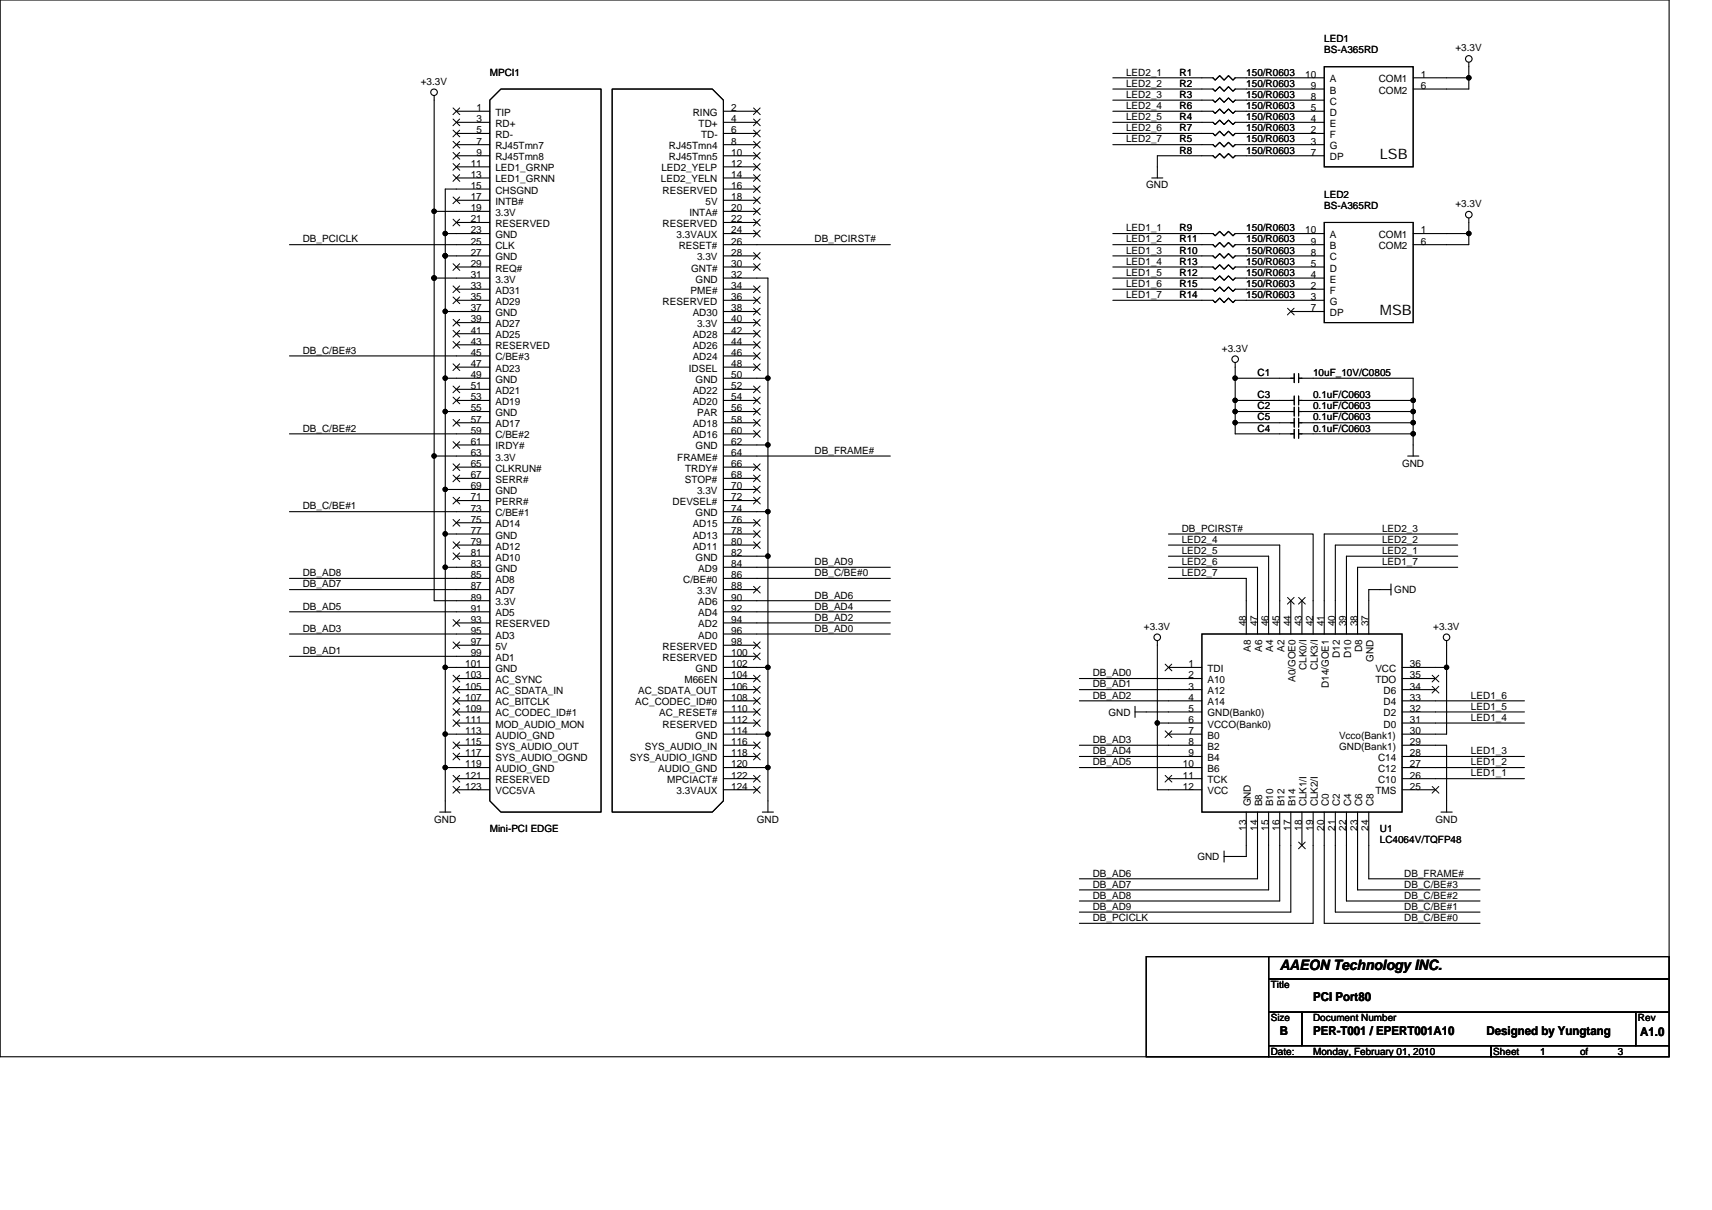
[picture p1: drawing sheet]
<svg xmlns="http://www.w3.org/2000/svg" width="297mm" height="210mm" viewBox="0 0 297 210" stroke-linecap="round" stroke-linejoin="round" font-family="sans-serif">
<g fill="none" stroke="#000" stroke-width=".19">
<path d="M0 0h289.6v183.4h-289.6zM75.3 16.6v20.1M79.2 19.3h5.8M85 17.4l1.9-1.9h17.4v125.4h-17.4l-1.9-1.9zM106.2 15.5h17.4l1.9 1.9v121.6l-1.9 1.9h-17.4zM125.5 19.3h5.8M193.1 17.4h17.4l.3 .4 .8-.8 .8 .8 .7-.8 .8 .8 .4-.4h15.5M193.1 19.3h17.4l.3 .4 .8-.8 .8 .8 .7-.8 .8 .8 .4-.4h15.5M193.1 15.5h17.4l.3 .3 .8-.8 .8 .8 .7-.8 .8 .8 .4-.3h15.5M193.1 13.5h17.4l.3 .4 .8-.8 .8 .8 .7-.8 .8 .8 .4-.4h15.5M229.8 11.6h15.4v17.4h-15.4zM245.2 13.5h9.6"/>
<path d="M254.8 13.5v2h-9.6M254.8 10.8v2.7M75.3 36.7h9.7M75.3 36.7v11.6M79.2 23.2h5.8M79.2 21.2h5.8M79.2 25.1h5.8M79.2 27h5.8M79.2 29h5.8M79.2 30.9h5.8M79.2 34.8h5.8M79.2 38.6h5.8"/>
<path d="M85 32.8h-7.7v7.7M125.5 23.2h5.8M125.5 21.2h5.8M125.5 25.1h5.8M125.5 27h5.8M125.5 29h5.8M125.5 30.9h5.8M125.5 32.8h5.8M125.5 34.8h5.8M125.5 36.7h5.8M125.5 38.6h5.8M193.1 23.2h17.4l.3 .4 .8-.8 .8 .8 .7-.8 .8 .8 .4-.4h15.5"/>
<path d="M193.1 21.2h17.4l.3 .4 .8-.8 .8 .8 .7-.8 .8 .8 .4-.4h15.5M193.1 25.1h17.4l.3 .4 .8-.8 .8 .8 .7-.8 .8 .8 .4-.4h15.5M199.8 30.9h2M229.8 38.6h15.4v17.4h-15.4zM229.8 27h-15.5l-.4 .4-.8-.8-.7 .8-.8-.8-.8 .8-.3-.4h-9.7v3.9M254.8 37.8v2.7M50.2 42.5h34.8M75.3 48.3h9.7M75.3 48.3v30.8M77.3 40.5v3.9M77.3 40.5h7.7M77.3 44.4v9.7h7.7"/>
<path d="M77.3 44.4h7.7M77.3 54.1v11.5M79.2 46.3h5.8M79.2 50.2h5.8M79.2 52.1h5.8M79.2 56h5.8M79.2 57.9h5.8M79.2 59.8h5.8M125.5 42.5h29M125.5 48.3h7.7v17.3M125.5 40.5h5.8M125.5 44.4h5.8"/>
<path d="M125.5 46.3h5.8M125.5 50.2h5.8M125.5 52.1h5.8M125.5 54.1h5.8M125.5 56h5.8M125.5 57.9h5.8M125.5 59.8h5.8M193.1 44.4h17.4l.3 .4 .8-.8 .8 .8 .7-.8 .8 .8 .4-.4h15.5M193.1 50.2h17.4l.3 .4 .8-.8 .8 .8 .7-.8 .8 .8 .4-.4h15.5M193.1 46.3h17.4l.3 .4 .8-.7 .8 .7 .7-.7 .8 .7 .4-.4h15.5M193.1 42.5h17.4l.3 .4 .8-.8 .8 .8 .7-.8 .8 .8 .4-.4h15.5M193.1 48.3h17.4l.3 .3 .8-.7 .8 .7 .7-.7 .8 .7 .4-.3h15.5"/>
<path d="M193.1 40.5h17.4l.3 .4 .8-.7 .8 .7 .7-.7 .8 .7 .4-.4h15.5M193.1 52.1h17.4l.3 .4 .8-.8 .8 .8 .7-.8 .8 .8 .4-.4h15.5M224 54.1h5.8M254.8 40.5v2h-9.6M254.8 40.5h-9.6M50.2 61.8h34.8M50.2 75.3h34.8M75.3 79.1h9.7M75.3 79.1v25.1h9.7M77.3 71.4h7.7M77.3 65.6h7.7M77.3 65.6v5.8"/>
<path d="M77.3 71.4v13.5M79.2 63.7h5.8M79.2 67.6h5.8M79.2 69.5h5.8M79.2 73.4h5.8M79.2 77.2h5.8M125.5 79.1h29M125.5 77.2h7.7M125.5 65.6h7.7M125.5 61.8h5.8M125.5 63.7h5.8M125.5 67.6h5.8"/>
<path d="M125.5 69.5h5.8M125.5 71.4h5.8M125.5 73.4h5.8M125.5 75.3h5.8M133.2 77.2v11.6M133.2 65.6v11.6M214.3 73.4v1.9h10.3M214.3 71.4v2M214.3 65.6v3.9M214.3 69.5v1.9M214.3 62.9v2.7M214.3 73.4h10.3"/>
<path d="M224.6 65.6h-10.3M224.6 69.5h-10.3M224.6 71.4h-10.3M224.6 74.5v1.6M224.6 64.9v1.5M224.6 70.7v1.5M224.6 72.6v1.5M224.6 68.7v1.6M225.3 65.6h19.9v3.9M225.3 69.5h19.9M225.3 71.4h19.9M225.3 73.4h19.9"/>
<path d="M225.3 75.3h19.9M225.3 74.5v1.6M225.3 64.9v1.5M225.3 70.7v1.5M225.3 72.6v1.5M225.3 68.7v1.6M244.2 79.1h2M245.2 69.5v1.9M245.2 71.4v7.7M50.2 88.8h34.8M77.3 84.9v7.8M77.3 98.4v17.4"/>
<path d="M77.3 84.9h7.7M77.3 98.4h7.7M77.3 92.7v5.7M79.2 81.1h5.8M79.2 83h5.8M79.2 86.9h5.8M79.2 90.7h5.8M79.2 94.6h5.8M79.2 96.5h5.8M85 92.7h-7.7M125.5 98.4h29M125.5 96.5h7.7"/>
<path d="M125.5 88.8h7.7M125.5 81.1h5.8M125.5 83h5.8M125.5 84.9h5.8M125.5 86.9h5.8M125.5 90.7h5.8M125.5 92.7h5.8M125.5 94.6h5.8M133.2 88.8v7.7M133.2 96.5v19.3M202.7 92.7h25.1v17.3M202.7 94.6h19.3v15.4"/>
<path d="M202.7 98.4h15.5v11.6M202.7 96.5h17.4v13.5M252.9 94.6h-21.2v15.4M252.9 92.7h-23.1v17.3M252.9 96.5h-19.3v13.5M252.9 98.4h-17.4v11.6M50.2 106.2h34.8M50.2 100.4h34.8M50.2 102.3h34.8M50.2 113.9h34.8M50.2 110h34.8M77.3 115.8h7.7"/>
<path d="M77.3 115.8v11.6h7.7M79.2 108.1h5.8M79.2 112h5.8M79.2 117.8h5.8M79.2 119.7h5.8M125.5 104.2h29M125.5 108.1h29M125.5 106.2h29M125.5 110h29M125.5 100.4h29M125.5 115.8h7.7M125.5 102.3h5.8"/>
<path d="M125.5 112h5.8M125.5 113.9h5.8M125.5 117.8h5.8M125.5 119.7h5.8M133.2 115.8v11.6M187.3 117.8h21.2M200.8 111.2v14.3M202.7 115.8h5.8M202.7 100.4h13.5v9.6M208.5 110h34.8v30.9h-34.8zM208.5 119.7h-21.2M224 104.2v5.8"/>
<path d="M225.9 104.2v5.8M241.3 102.3h-3.8v7.7M241.3 101.3v2M243.3 115.8h7.7M243.3 117.8h5.8M243.3 119.7h5.8M251 111.2v16.2h-7.7M77.3 127.4v5.8M77.3 133.2v7.7M77.3 133.2h7.7M79.2 121.6h5.8M79.2 123.5h5.8"/>
<path d="M79.2 125.5h5.8M79.2 129.3h5.8M79.2 131.3h5.8M79.2 135.1h5.8M79.2 137.1h5.8M125.5 127.4h7.7M125.5 133.2h7.7M125.5 121.6h5.8M125.5 123.5h5.8M125.5 125.5h5.8M125.5 129.3h5.8M125.5 131.3h5.8"/>
<path d="M125.5 135.1h5.8M125.5 137.1h5.8M133.2 133.2v7.7M133.2 127.4v5.8M187.3 131.3h21.2M187.3 133.2h21.2M187.3 129.3h21.2M187.3 121.6h21.2M196.9 123.5h11.6M196.9 122.6v1.9M200.8 125.5h7.7M200.8 125.5v11.6h7.7"/>
<path d="M202.7 127.4h5.8M202.7 135.1h5.8M243.3 131.3h21.2M243.3 133.2h21.2M243.3 135.1h21.2M243.3 123.5h21.2M243.3 125.5h21.2M243.3 121.6h21.2M243.3 129.3h7.7v11.6M243.3 137.1h5.8M76.3 140.9h1.9M132.3 140.9h1.9"/>
<path d="M212.4 147.7v1.9M216.2 140.9v7.7h-3.8M218.2 140.9v11.6h-30.9M220.1 140.9v13.5h-32.8M222 140.9v15.5h-34.7M224 140.9v17.4h-36.7M225.9 140.9v5.8M227.8 140.9v19.3h-40.5M229.8 140.9v19.3h27M231.7 140.9v17.4h25.1M233.6 140.9v15.5h23.2M235.5 140.9v13.5h21.3"/>
<path d="M237.5 140.9v11.6h19.3M250 140.9h2M198.9 166h21.2v17.4h-21.2zM220.1 175.7h5.8v5.8h-5.8zM220.1 166h69.5v3.9h-69.5zM220.1 169.9h69.5v5.8h-69.5zM225.9 175.7h57.9v5.8h-57.9zM283.8 175.7h5.8v5.8h-5.8zM220.1 181.5h38.6v1.9h-38.6zM258.7 181.5h30.9v1.9h-30.9z"/>
<circle cx="75.3" cy="16" r=".57"/>
<circle cx="254.8" cy="10.2" r=".57"/>
<circle cx="254.8" cy="37.3" r=".57"/>
<circle cx="214.3" cy="62.3" r=".57"/>
<circle cx="200.8" cy="110.6" r=".57"/>
<circle cx="251" cy="110.6" r=".57"/>
</g>
<g fill="#000" stroke="#000" stroke-width=".19">
<circle cx="254.8" cy="13.5" r=".38"/>
<circle cx="75.3" cy="36.7" r=".38"/>
<circle cx="75.3" cy="48.2" r=".38"/>
<circle cx="77.2" cy="44.4" r=".38"/>
<circle cx="77.2" cy="54" r=".38"/>
<circle cx="77.2" cy="40.5" r=".38"/>
<circle cx="254.8" cy="40.5" r=".38"/>
<circle cx="75.3" cy="79.1" r=".38"/>
<circle cx="77.2" cy="71.4" r=".38"/>
<circle cx="77.2" cy="65.6" r=".38"/>
<circle cx="133.2" cy="77.2" r=".38"/>
<circle cx="133.2" cy="65.6" r=".38"/>
<circle cx="214.3" cy="71.4" r=".38"/>
<circle cx="214.3" cy="73.3" r=".38"/>
<circle cx="214.3" cy="69.5" r=".38"/>
<circle cx="214.3" cy="65.6" r=".38"/>
<circle cx="245.2" cy="71.4" r=".38"/>
<circle cx="245.2" cy="73.3" r=".38"/>
<circle cx="245.2" cy="75.3" r=".38"/>
<circle cx="245.2" cy="69.5" r=".38"/>
<circle cx="77.2" cy="92.6" r=".38"/>
<circle cx="77.2" cy="84.9" r=".38"/>
<circle cx="77.2" cy="98.4" r=".38"/>
<circle cx="133.2" cy="88.8" r=".38"/>
<circle cx="133.2" cy="96.5" r=".38"/>
<circle cx="77.2" cy="115.8" r=".38"/>
<circle cx="133.2" cy="115.8" r=".38"/>
<circle cx="251" cy="115.8" r=".38"/>
<circle cx="77.2" cy="127.4" r=".38"/>
<circle cx="77.2" cy="133.2" r=".38"/>
<circle cx="133.2" cy="133.2" r=".38"/>
<circle cx="133.2" cy="127.4" r=".38"/>
<circle cx="200.8" cy="125.5" r=".38"/>
</g>
<g fill="none" stroke="#000" stroke-width=".17">
<path d="M78.6 18.7l1.2 1.2M79.8 18.7l-1.2 1.2M130.7 18.7l1.2 1.2M131.9 18.7l-1.2 1.2M78.6 20.7l1.2 1.1M78.6 22.6l1.2 1.1M78.6 24.5l1.2 1.2M78.6 26.5l1.2 1.1M78.6 28.4l1.2 1.1M78.6 30.3l1.2 1.2M78.6 34.2l1.2 1.1M78.6 38l1.2 1.2"/>
<path d="M79.8 20.7l-1.2 1.1M79.8 22.6l-1.2 1.1M79.8 24.5l-1.2 1.2M79.8 26.5l-1.2 1.1M79.8 28.4l-1.2 1.1M79.8 30.3l-1.2 1.2M79.8 34.2l-1.2 1.1M79.8 38l-1.2 1.2M130.7 20.7l1.2 1.1M130.7 22.6l1.2 1.1M130.7 24.5l1.2 1.2M130.7 26.5l1.2 1.1"/>
<path d="M130.7 28.4l1.2 1.1M130.7 30.3l1.2 1.2M130.7 32.2l1.2 1.2M130.7 34.2l1.2 1.1M130.7 36.1l1.2 1.2M130.7 38l1.2 1.2M130.7 40l1.2 1.1M131.9 20.7l-1.2 1.1M131.9 24.5l-1.2 1.2M131.9 30.3l-1.2 1.2M131.9 38l-1.2 1.2M131.9 22.6l-1.2 1.1"/>
<path d="M131.9 26.5l-1.2 1.1M131.9 28.4l-1.2 1.1M131.9 32.2l-1.2 1.2M131.9 34.2l-1.2 1.1M131.9 36.1l-1.2 1.2M131.9 40l-1.2 1.1M78.6 45.8l1.2 1.1M78.6 49.6l1.2 1.2M78.6 51.5l1.2 1.2M78.6 55.4l1.2 1.2M78.6 57.3l1.2 1.2M78.6 59.3l1.2 1.1"/>
<path d="M79.8 45.8l-1.2 1.1M79.8 49.6l-1.2 1.2M79.8 51.5l-1.2 1.2M79.8 55.4l-1.2 1.2M79.8 57.3l-1.2 1.2M79.8 59.3l-1.2 1.1M130.7 43.8l1.2 1.2M130.7 45.8l1.2 1.1M130.7 49.6l1.2 1.2M130.7 51.5l1.2 1.2M130.7 53.5l1.2 1.2M130.7 55.4l1.2 1.2"/>
<path d="M130.7 57.3l1.2 1.2M130.7 59.3l1.2 1.1M131.9 59.3l-1.2 1.1M131.9 43.8l-1.2 1.2M131.9 45.8l-1.2 1.1M131.9 49.6l-1.2 1.2M131.9 51.5l-1.2 1.2M131.9 53.5l-1.2 1.2M131.9 55.4l-1.2 1.2M131.9 57.3l-1.2 1.2M223.4 53.5l1.2 1.2M224.5 53.5l-1.1 1.2"/>
<path d="M78.6 63.1l1.2 1.2M78.6 67l1.2 1.2M78.6 68.9l1.2 1.2M78.6 72.8l1.2 1.2M78.6 76.6l1.2 1.2M79.8 63.1l-1.2 1.2M79.8 67l-1.2 1.2M79.8 68.9l-1.2 1.2M79.8 72.8l-1.2 1.2M79.8 76.6l-1.2 1.2M130.7 61.2l1.2 1.2M130.7 63.1l1.2 1.2"/>
<path d="M130.7 67l1.2 1.2M130.7 68.9l1.2 1.2M130.7 70.8l1.2 1.2M130.7 72.8l1.2 1.2M130.7 74.7l1.2 1.2M131.9 67l-1.2 1.2M131.9 70.8l-1.2 1.2M131.9 61.2l-1.2 1.2M131.9 63.1l-1.2 1.2M131.9 68.9l-1.2 1.2M131.9 72.8l-1.2 1.2M131.9 74.7l-1.2 1.2"/>
<path d="M78.6 80.5l1.2 1.2M78.6 82.4l1.2 1.2M78.6 86.3l1.2 1.2M78.6 90.1l1.2 1.2M78.6 94l1.2 1.2M78.6 95.9l1.2 1.2M79.8 80.5l-1.2 1.2M79.8 82.4l-1.2 1.2M79.8 86.3l-1.2 1.2M79.8 90.1l-1.2 1.2M79.8 94l-1.2 1.2M79.8 95.9l-1.2 1.2"/>
<path d="M130.7 80.5l1.2 1.2M130.7 82.4l1.2 1.2M130.7 84.4l1.2 1.1M130.7 86.3l1.2 1.2M130.7 90.1l1.2 1.2M130.7 92.1l1.2 1.2M130.7 94l1.2 1.2M131.9 80.5l-1.2 1.2M131.9 82.4l-1.2 1.2M131.9 84.4l-1.2 1.1M131.9 86.3l-1.2 1.2M131.9 90.1l-1.2 1.2"/>
<path d="M131.9 92.1l-1.2 1.2M131.9 94l-1.2 1.2M78.6 107.5l1.2 1.2M78.6 111.4l1.2 1.2M78.6 117.2l1.2 1.1M78.6 119.1l1.2 1.2M79.8 107.5l-1.2 1.2M79.8 111.4l-1.2 1.2M79.8 117.2l-1.2 1.1M79.8 119.1l-1.2 1.2M130.7 101.7l1.2 1.2M130.7 111.4l1.2 1.2"/>
<path d="M130.7 113.3l1.2 1.2M130.7 117.2l1.2 1.1M130.7 119.1l1.2 1.2M131.9 101.7l-1.2 1.2M131.9 111.4l-1.2 1.2M131.9 113.3l-1.2 1.2M131.9 117.2l-1.2 1.1M131.9 119.1l-1.2 1.2M202.2 115.3l1.1 1.1M203.3 115.3l-1.2 1.1M223.4 103.7l1.2 1.1M224.5 103.7l-1.1 1.1"/>
<path d="M225.3 103.7l1.2 1.1M226.5 103.7l-1.2 1.1M248.5 119.1l1.2 1.2M248.5 117.2l1.2 1.1M249.6 119.1l-1.1 1.2M249.6 117.2l-1.1 1.1M78.6 121.1l1.2 1.1M78.6 123l1.2 1.1M78.6 124.9l1.2 1.2M78.6 128.8l1.2 1.1M78.6 130.7l1.2 1.2M78.6 134.6l1.2 1.1"/>
<path d="M78.6 136.5l1.2 1.1M79.8 121.1l-1.2 1.1M79.8 123l-1.2 1.1M79.8 124.9l-1.2 1.2M79.8 128.8l-1.2 1.1M79.8 130.7l-1.2 1.2M79.8 134.6l-1.2 1.1M79.8 136.5l-1.2 1.1M130.7 121.1l1.2 1.1M130.7 123l1.2 1.1M130.7 124.9l1.2 1.2M130.7 128.8l1.2 1.1"/>
<path d="M130.7 130.7l1.2 1.2M130.7 134.6l1.2 1.1M130.7 136.5l1.2 1.1M131.9 121.1l-1.2 1.1M131.9 123l-1.2 1.1M131.9 124.9l-1.2 1.2M131.9 128.8l-1.2 1.1M131.9 130.7l-1.2 1.2M131.9 134.6l-1.2 1.1M131.9 136.5l-1.2 1.1M202.2 126.8l1.1 1.2M202.2 134.6l1.1 1.1"/>
<path d="M203.3 126.8l-1.2 1.2M203.3 134.6l-1.2 1.1M248.5 136.5l1.2 1.1M249.6 136.5l-1.1 1.1M225.3 146.1l1.2 1.2M226.5 146.1l-1.2 1.2"/>
</g>
<g font-size="2.5">
<text x="239.4" y="27.6">LSB</text>
<text x="239.4" y="54.6">MSB</text>
<text x="222" y="168.3">AAEON Technology INC.</text>
</g>
<g font-size="2.1">
<text x="227.8" y="173.8">PCI Port80</text>
<text x="222" y="179.6">B</text>
<text x="227.8" y="179.6">PER-T001 / EPERT001A10</text>
<text x="257.9" y="179.6">Designed by Yungtang</text>
<text x="284.6" y="179.8">A1.0</text>
</g>
<g font-size="1.7">
<text x="229.8" y="7.3">LED1</text>
<text x="229.8" y="9.3">BS-A365RD</text>
<text x="252.5" y="8.9">+3.3V</text>
<text x="73" y="14.7">+3.3V</text>
<text x="85" y="13.1">MPCI1</text>
<text x="195.4" y="13.1">LED2_1</text>
<text x="195.4" y="17">LED2_3</text>
<text x="195.4" y="15.1">LED2_2</text>
<text x="204.7" y="13.1">R1</text>
<text x="204.7" y="15">R2</text>
<text x="204.7" y="17">R3</text>
<text x="216.2" y="13.1">150/R0603</text>
<text x="216.2" y="15">150/R0603</text>
<text x="216.2" y="17">150/R0603</text>
<text x="226.5" y="13.5">10</text>
<text x="227.4" y="15.4">9</text>
<text x="227.4" y="17.4">8</text>
<text x="230.7" y="14.3">A</text>
<text x="230.7" y="16.2">B</text>
<text x="239.2" y="14.3">COM1</text>
<text x="239.2" y="16.2">COM2</text>
<text x="246.5" y="13.5">1</text>
<text x="246.5" y="15.4">6</text>
<text x="82.7" y="19.3">1</text>
<text x="82.7" y="21.2">3</text>
<text x="82.7" y="23.1">5</text>
<text x="86" y="20.1">TIP</text>
<text x="86" y="22">RD+</text>
<text x="86" y="23.9">RD-</text>
<text x="120.2" y="20.1">RING</text>
<text x="121.2" y="22">TD+</text>
<text x="121.7" y="23.9">TD-</text>
<text x="126.9" y="19.3">2</text>
<text x="126.9" y="21.2">4</text>
<text x="126.9" y="23.1">6</text>
<text x="195.4" y="22.8">LED2_6</text>
<text x="195.4" y="18.9">LED2_4</text>
<text x="195.4" y="20.8">LED2_5</text>
<text x="204.7" y="22.8">R7</text>
<text x="204.7" y="18.9">R6</text>
<text x="204.7" y="20.8">R4</text>
<text x="216.2" y="22.8">150/R0603</text>
<text x="216.2" y="18.9">150/R0603</text>
<text x="216.2" y="20.8">150/R0603</text>
<text x="227.4" y="19.3">5</text>
<text x="227.4" y="21.2">4</text>
<text x="227.4" y="23.1">2</text>
<text x="230.7" y="18.2">C</text>
<text x="230.7" y="20.1">D</text>
<text x="230.7" y="22">E</text>
<text x="230.7" y="23.9">F</text>
<text x="81.7" y="28.9">11</text>
<text x="82.7" y="25.1">7</text>
<text x="82.7" y="27">9</text>
<text x="86" y="25.9">RJ45Tmn7</text>
<text x="86" y="27.8">RJ45Tmn8</text>
<text x="86" y="29.7">LED1_GRNP</text>
<text x="114.8" y="29.7">LED2_YELP</text>
<text x="116.1" y="25.9">RJ45Tmn4</text>
<text x="116.1" y="27.8">RJ45Tmn5</text>
<text x="126.9" y="25.1">8</text>
<text x="126.9" y="27">10</text>
<text x="126.9" y="28.9">12</text>
<text x="195.4" y="24.7">LED2_7</text>
<text x="204.7" y="24.7">R5</text>
<text x="204.7" y="26.6">R8</text>
<text x="216.2" y="24.7">150/R0603</text>
<text x="216.2" y="26.6">150/R0603</text>
<text x="227.4" y="25.1">3</text>
<text x="227.4" y="27">7</text>
<text x="230.7" y="25.9">G</text>
<text x="230.7" y="27.8">DP</text>
<text x="81.7" y="30.9">13</text>
<text x="81.7" y="32.8">15</text>
<text x="81.7" y="34.7">17</text>
<text x="86" y="31.7">LED1_GRNN</text>
<text x="86" y="33.6">CHSGND</text>
<text x="86" y="35.5">INTB#</text>
<text x="114.7" y="31.7">LED2_YELN</text>
<text x="115" y="33.6">RESERVED</text>
<text x="122.4" y="35.5">5V</text>
<text x="126.9" y="30.9">14</text>
<text x="126.9" y="34.7">18</text>
<text x="126.9" y="32.8">16</text>
<text x="198.9" y="32.6">GND</text>
<text x="229.8" y="34.4">LED2</text>
<text x="252.5" y="35.9">+3.3V</text>
<text x="81.7" y="36.7">19</text>
<text x="81.7" y="38.6">21</text>
<text x="81.7" y="40.5">23</text>
<text x="86" y="37.5">3.3V</text>
<text x="86" y="39.4">RESERVED</text>
<text x="86" y="41.3">GND</text>
<text x="115" y="39.4">RESERVED</text>
<text x="117.4" y="41.3">3.3VAUX</text>
<text x="119.6" y="37.5">INTA#</text>
<text x="126.9" y="36.7">20</text>
<text x="126.9" y="40.5">24</text>
<text x="126.9" y="38.6">22</text>
<text x="195.4" y="40.2">LED1_1</text>
<text x="204.7" y="40.2">R9</text>
<text x="216.2" y="40.2">150/R0603</text>
<text x="226.5" y="40.5">10</text>
<text x="229.8" y="36.3">BS-A365RD</text>
<text x="230.7" y="41.3">A</text>
<text x="239.2" y="41.3">COM1</text>
<text x="246.5" y="40.5">1</text>
<text x="52.5" y="42.1">DB_PCICLK</text>
<text x="81.7" y="42.4">25</text>
<text x="81.7" y="44.4">27</text>
<text x="81.7" y="46.3">29</text>
<text x="86" y="43.2">CLK</text>
<text x="86" y="45.2">GND</text>
<text x="86" y="47.1">REQ#</text>
<text x="117.8" y="43.2">RESET#</text>
<text x="119.9" y="47.1">GNT#</text>
<text x="120.9" y="45.2">3.3V</text>
<text x="126.9" y="42.4">26</text>
<text x="126.9" y="46.3">30</text>
<text x="126.9" y="44.4">28</text>
<text x="141.3" y="42.1">DB_PCIRST#</text>
<text x="195.4" y="44">LED1_3</text>
<text x="195.4" y="46">LED1_4</text>
<text x="195.4" y="42.1">LED1_2</text>
<text x="195.4" y="47.9">LED1_5</text>
<text x="204.7" y="47.9">R12</text>
<text x="204.7" y="44">R10</text>
<text x="204.7" y="46">R13</text>
<text x="204.7" y="42.1">R11</text>
<text x="216.2" y="47.9">150/R0603</text>
<text x="216.2" y="44">150/R0603</text>
<text x="216.2" y="46">150/R0603</text>
<text x="216.2" y="42.1">150/R0603</text>
<text x="227.4" y="42.4">9</text>
<text x="227.4" y="44.4">8</text>
<text x="227.4" y="46.3">5</text>
<text x="230.7" y="43.2">B</text>
<text x="230.7" y="45.2">C</text>
<text x="230.7" y="47.1">D</text>
<text x="239.2" y="43.2">COM2</text>
<text x="246.5" y="42.4">6</text>
<text x="81.7" y="48.2">31</text>
<text x="81.7" y="50.2">33</text>
<text x="81.7" y="52.1">35</text>
<text x="86" y="49">3.3V</text>
<text x="86" y="51">AD31</text>
<text x="86" y="52.9">AD29</text>
<text x="115" y="52.9">RESERVED</text>
<text x="119.8" y="51">PME#</text>
<text x="120.7" y="49">GND</text>
<text x="126.9" y="50.2">34</text>
<text x="126.9" y="48.2">32</text>
<text x="126.9" y="52.1">36</text>
<text x="195.4" y="49.8">LED1_6</text>
<text x="195.4" y="51.7">LED1_7</text>
<text x="204.7" y="51.7">R14</text>
<text x="204.7" y="49.8">R15</text>
<text x="216.2" y="51.7">150/R0603</text>
<text x="216.2" y="49.8">150/R0603</text>
<text x="227.4" y="48.2">4</text>
<text x="227.4" y="50.2">2</text>
<text x="227.4" y="52.1">3</text>
<text x="230.7" y="49">E</text>
<text x="230.7" y="51">F</text>
<text x="230.7" y="52.9">G</text>
<text x="81.7" y="54">37</text>
<text x="81.7" y="56">39</text>
<text x="81.7" y="57.9">41</text>
<text x="81.7" y="59.8">43</text>
<text x="86" y="54.8">GND</text>
<text x="86" y="56.8">AD27</text>
<text x="86" y="58.7">AD25</text>
<text x="120.2" y="54.8">AD30</text>
<text x="120.2" y="58.7">AD28</text>
<text x="120.9" y="56.8">3.3V</text>
<text x="126.9" y="54">38</text>
<text x="126.9" y="57.9">42</text>
<text x="126.9" y="59.8">44</text>
<text x="126.9" y="56">40</text>
<text x="227.4" y="54">7</text>
<text x="230.7" y="54.8">DP</text>
<text x="52.5" y="61.4">DB_C/BE#3</text>
<text x="81.7" y="61.7">45</text>
<text x="81.7" y="63.7">47</text>
<text x="81.7" y="65.6">49</text>
<text x="86" y="60.6">RESERVED</text>
<text x="86" y="62.5">C/BE#3</text>
<text x="86" y="64.5">AD23</text>
<text x="119.5" y="64.5">IDSEL</text>
<text x="120.2" y="60.6">AD26</text>
<text x="120.2" y="62.5">AD24</text>
<text x="126.9" y="65.6">50</text>
<text x="126.9" y="61.7">46</text>
<text x="126.9" y="63.7">48</text>
<text x="212" y="61">+3.3V</text>
<text x="218.2" y="65.3">C1</text>
<text x="227.8" y="65.3">10uF_10V/C0805</text>
<text x="81.7" y="67.5">51</text>
<text x="81.7" y="69.5">53</text>
<text x="81.7" y="71.4">55</text>
<text x="86" y="66.4">GND</text>
<text x="86" y="68.3">AD21</text>
<text x="86" y="70.3">AD19</text>
<text x="120.2" y="68.3">AD22</text>
<text x="120.2" y="70.3">AD20</text>
<text x="120.7" y="66.4">GND</text>
<text x="126.9" y="71.4">56</text>
<text x="126.9" y="67.5">52</text>
<text x="126.9" y="69.5">54</text>
<text x="218.2" y="71">C2</text>
<text x="218.2" y="69.1">C3</text>
<text x="227.8" y="71">0.1uF/C0603</text>
<text x="227.8" y="69.1">0.1uF/C0603</text>
<text x="52.5" y="74.9">DB_C/BE#2</text>
<text x="81.7" y="73.3">57</text>
<text x="81.7" y="75.3">59</text>
<text x="81.7" y="77.2">61</text>
<text x="86" y="72.2">GND</text>
<text x="86" y="74.1">AD17</text>
<text x="86" y="76.1">C/BE#2</text>
<text x="86" y="78">IRDY#</text>
<text x="120.2" y="74.1">AD18</text>
<text x="120.2" y="76.1">AD16</text>
<text x="120.7" y="78">GND</text>
<text x="121" y="72.2">PAR</text>
<text x="126.9" y="77.2">62</text>
<text x="126.9" y="73.3">58</text>
<text x="126.9" y="75.3">60</text>
<text x="218.2" y="74.9">C4</text>
<text x="218.2" y="73">C5</text>
<text x="227.8" y="74.9">0.1uF/C0603</text>
<text x="227.8" y="73">0.1uF/C0603</text>
<text x="81.7" y="79.1">63</text>
<text x="81.7" y="81">65</text>
<text x="81.7" y="83">67</text>
<text x="86" y="79.9">3.3V</text>
<text x="86" y="81.9">CLKRUN#</text>
<text x="86" y="83.8">SERR#</text>
<text x="117.5" y="79.9">FRAME#</text>
<text x="118.8" y="83.8">STOP#</text>
<text x="118.9" y="81.9">TRDY#</text>
<text x="126.9" y="83">68</text>
<text x="126.9" y="81">66</text>
<text x="126.9" y="79.1">64</text>
<text x="141.3" y="78.8">DB_FRAME#</text>
<text x="243.3" y="81.1">GND</text>
<text x="52.5" y="88.4">DB_C/BE#1</text>
<text x="81.7" y="84.9">69</text>
<text x="81.7" y="86.8">71</text>
<text x="81.7" y="88.8">73</text>
<text x="86" y="85.7">GND</text>
<text x="86" y="87.7">PERR#</text>
<text x="86" y="89.6">C/BE#1</text>
<text x="116.7" y="87.7">DEVSEL#</text>
<text x="120.7" y="89.6">GND</text>
<text x="120.9" y="85.7">3.3V</text>
<text x="126.9" y="88.8">74</text>
<text x="126.9" y="84.9">70</text>
<text x="126.9" y="86.8">72</text>
<text x="81.7" y="90.7">75</text>
<text x="81.7" y="92.6">77</text>
<text x="81.7" y="94.6">79</text>
<text x="86" y="91.5">AD14</text>
<text x="86" y="93.5">GND</text>
<text x="86" y="95.4">AD12</text>
<text x="120.2" y="91.5">AD15</text>
<text x="120.2" y="93.5">AD13</text>
<text x="120.2" y="95.4">AD11</text>
<text x="126.9" y="90.7">76</text>
<text x="126.9" y="92.6">78</text>
<text x="126.9" y="94.6">80</text>
<text x="205" y="92.3">DB_PCIRST#</text>
<text x="205" y="94.2">LED2_4</text>
<text x="239.8" y="92.3">LED2_3</text>
<text x="239.8" y="94.2">LED2_2</text>
<text x="52.5" y="100">DB_AD8</text>
<text x="52.5" y="101.9">DB_AD7</text>
<text x="81.7" y="96.5">81</text>
<text x="81.7" y="98.4">83</text>
<text x="81.7" y="100.4">85</text>
<text x="86" y="97.3">AD10</text>
<text x="86" y="99.2">GND</text>
<text x="86" y="101.2">AD8</text>
<text x="118.5" y="101.2">C/BE#0</text>
<text x="120.7" y="97.3">GND</text>
<text x="121.2" y="99.2">AD9</text>
<text x="126.9" y="98.4">84</text>
<text x="126.9" y="96.5">82</text>
<text x="126.9" y="100.4">86</text>
<text x="141.3" y="98.1">DB_AD9</text>
<text x="141.3" y="100">DB_C/BE#0</text>
<text x="205" y="100">LED2_7</text>
<text x="205" y="98.1">LED2_6</text>
<text x="205" y="96.1">LED2_5</text>
<text x="239.8" y="96.1">LED2_1</text>
<text x="239.8" y="98.1">LED1_7</text>
<text x="52.5" y="105.8">DB_AD5</text>
<text x="81.7" y="102.3">87</text>
<text x="81.7" y="104.2">89</text>
<text x="81.7" y="106.2">91</text>
<text x="86" y="103.1">AD7</text>
<text x="86" y="105">3.3V</text>
<text x="86" y="107">AD5</text>
<text x="120.9" y="103.1">3.3V</text>
<text x="121.2" y="105">AD6</text>
<text x="121.2" y="107">AD4</text>
<text x="126.9" y="104.2">90</text>
<text x="126.9" y="106.2">92</text>
<text x="126.9" y="102.3">88</text>
<text x="141.3" y="103.9">DB_AD6</text>
<text x="141.3" y="107.7">DB_AD2</text>
<text x="141.3" y="105.8">DB_AD4</text>
<text x="241.9" y="102.9">GND</text>
<text x="52.5" y="113.5">DB_AD1</text>
<text x="52.5" y="109.6">DB_AD3</text>
<text x="81.7" y="108.1">93</text>
<text x="81.7" y="110">95</text>
<text x="81.7" y="112">97</text>
<text x="81.7" y="113.9">99</text>
<text x="86" y="108.9">RESERVED</text>
<text x="86" y="110.8">AD3</text>
<text x="86" y="112.8">5V</text>
<text x="115" y="112.8">RESERVED</text>
<text x="121.2" y="108.9">AD2</text>
<text x="121.2" y="110.8">AD0</text>
<text x="126.9" y="108.1">94</text>
<text x="126.9" y="110">96</text>
<text x="126.9" y="112">98</text>
<text x="126.9" y="113.9">100</text>
<text x="141.3" y="109.6">DB_AD0</text>
<text x="198.5" y="109.3">+3.3V</text>
<text x="216.2" y="108.7" transform="rotate(-90 216.2 108.7)">48</text>
<text x="217" y="113.1" transform="rotate(-90 217 113.1)">A8</text>
<text x="218.2" y="108.7" transform="rotate(-90 218.2 108.7)">47</text>
<text x="219" y="113.1" transform="rotate(-90 219 113.1)">A6</text>
<text x="220.1" y="108.7" transform="rotate(-90 220.1 108.7)">46</text>
<text x="220.9" y="113.1" transform="rotate(-90 220.9 113.1)">A4</text>
<text x="222" y="108.7" transform="rotate(-90 222 108.7)">45</text>
<text x="222.8" y="113.1" transform="rotate(-90 222.8 113.1)">A2</text>
<text x="223.9" y="108.7" transform="rotate(-90 223.9 108.7)">44</text>
<text x="225.9" y="108.7" transform="rotate(-90 225.9 108.7)">43</text>
<text x="227.8" y="108.7" transform="rotate(-90 227.8 108.7)">42</text>
<text x="229.7" y="108.7" transform="rotate(-90 229.7 108.7)">41</text>
<text x="231.7" y="108.7" transform="rotate(-90 231.7 108.7)">40</text>
<text x="233.6" y="108.7" transform="rotate(-90 233.6 108.7)">39</text>
<text x="235.5" y="108.7" transform="rotate(-90 235.5 108.7)">38</text>
<text x="236.3" y="113.2" transform="rotate(-90 236.3 113.2)">D8</text>
<text x="237.5" y="108.7" transform="rotate(-90 237.5 108.7)">37</text>
<text x="248.7" y="109.3">+3.3V</text>
<text x="80.7" y="115.8">101</text>
<text x="80.7" y="117.7">103</text>
<text x="80.7" y="119.7">105</text>
<text x="86" y="114.7">AD1</text>
<text x="86" y="116.6">GND</text>
<text x="86" y="118.5">AC_SYNC</text>
<text x="115" y="114.7">RESERVED</text>
<text x="118.8" y="118.5">M66EN</text>
<text x="120.7" y="116.6">GND</text>
<text x="126.9" y="117.7">104</text>
<text x="126.9" y="115.8">102</text>
<text x="126.9" y="119.7">106</text>
<text x="189.6" y="119.3">DB_AD1</text>
<text x="189.6" y="117.4">DB_AD0</text>
<text x="206.2" y="115.8">1</text>
<text x="206.2" y="117.7">2</text>
<text x="206.2" y="119.7">3</text>
<text x="209.5" y="116.6">TDI</text>
<text x="209.5" y="118.5">A10</text>
<text x="224.8" y="118.3" transform="rotate(-90 224.8 118.3)">A0/GOE0</text>
<text x="226.7" y="116.3" transform="rotate(-90 226.7 116.3)">CLK0/I</text>
<text x="228.6" y="116.3" transform="rotate(-90 228.6 116.3)">CLK3/I</text>
<text x="230.6" y="119.4" transform="rotate(-90 230.6 119.4)">D14/GOE1</text>
<text x="232.5" y="114.2" transform="rotate(-90 232.5 114.2)">D12</text>
<text x="234.4" y="114.2" transform="rotate(-90 234.4 114.2)">D10</text>
<text x="238.3" y="114.8" transform="rotate(-90 238.3 114.8)">GND</text>
<text x="238.6" y="118.5">TDO</text>
<text x="238.6" y="116.6">VCC</text>
<text x="244.6" y="117.7">35</text>
<text x="244.6" y="115.8">36</text>
<text x="244.6" y="119.7">34</text>
<text x="80.7" y="121.6">107</text>
<text x="80.7" y="123.5">109</text>
<text x="80.7" y="125.5">111</text>
<text x="86" y="120.5">AC_SDATA_IN</text>
<text x="86" y="122.4">AC_BITCLK</text>
<text x="86" y="124.3">AC_CODEC_ID#1</text>
<text x="110.2" y="122.4">AC_CODEC_ID#0</text>
<text x="110.7" y="120.5">AC_SDATA_OUT</text>
<text x="114.4" y="124.3">AC_RESET#</text>
<text x="126.9" y="123.5">110</text>
<text x="126.9" y="121.6">108</text>
<text x="126.9" y="125.5">112</text>
<text x="189.6" y="121.2">DB_AD2</text>
<text x="192.3" y="124.3">GND</text>
<text x="206.2" y="121.6">4</text>
<text x="206.2" y="123.5">5</text>
<text x="206.2" y="125.5">6</text>
<text x="209.5" y="120.5">A12</text>
<text x="209.5" y="122.4">A14</text>
<text x="209.5" y="124.3">GND(Bank0)</text>
<text x="240.1" y="124.3">D2</text>
<text x="240.1" y="122.4">D4</text>
<text x="240.1" y="120.5">D6</text>
<text x="244.6" y="125.5">31</text>
<text x="244.6" y="123.5">32</text>
<text x="244.6" y="121.6">33</text>
<text x="255.2" y="123.2">LED1_5</text>
<text x="255.2" y="125.1">LED1_4</text>
<text x="255.2" y="121.2">LED1_6</text>
<text x="80.7" y="127.4">113</text>
<text x="80.7" y="129.3">115</text>
<text x="80.7" y="131.3">117</text>
<text x="86" y="126.3">MOD_AUDIO_MON</text>
<text x="86" y="128.2">AUDIO_GND</text>
<text x="86" y="130.1">SYS_AUDIO_OUT</text>
<text x="111.9" y="130.1">SYS_AUDIO_IN</text>
<text x="115" y="126.3">RESERVED</text>
<text x="120.7" y="128.2">GND</text>
<text x="126.9" y="131.3">118</text>
<text x="126.9" y="127.4">114</text>
<text x="126.9" y="129.3">116</text>
<text x="189.6" y="130.9">DB_AD4</text>
<text x="189.6" y="128.9">DB_AD3</text>
<text x="206.2" y="127.4">7</text>
<text x="206.2" y="129.3">8</text>
<text x="206.2" y="131.3">9</text>
<text x="209.5" y="126.3">VCCO(Bank0)</text>
<text x="209.5" y="128.2">B0</text>
<text x="209.5" y="130.1">B2</text>
<text x="232.3" y="128.2">Vcco(Bank1)</text>
<text x="232.3" y="130.1">GND(Bank1)</text>
<text x="240.1" y="126.3">D0</text>
<text x="244.6" y="127.4">30</text>
<text x="244.6" y="131.3">28</text>
<text x="244.6" y="129.3">29</text>
<text x="255.2" y="130.9">LED1_3</text>
<text x="80.7" y="133.2">119</text>
<text x="80.7" y="135.1">121</text>
<text x="80.7" y="137">123</text>
<text x="86" y="132.1">SYS_AUDIO_OGND</text>
<text x="86" y="134">AUDIO_GND</text>
<text x="86" y="135.9">RESERVED</text>
<text x="86" y="137.8">VCC5VA</text>
<text x="109.3" y="132.1">SYS_AUDIO_IGND</text>
<text x="114.2" y="134">AUDIO_GND</text>
<text x="115.8" y="135.9">MPCIACT#</text>
<text x="117.4" y="137.8">3.3VAUX</text>
<text x="126.9" y="137">124</text>
<text x="126.9" y="135.1">122</text>
<text x="126.9" y="133.2">120</text>
<text x="189.6" y="132.8">DB_AD5</text>
<text x="205.2" y="133.2">10</text>
<text x="205.2" y="135.1">11</text>
<text x="205.2" y="137">12</text>
<text x="209.5" y="132.1">B4</text>
<text x="209.5" y="134">B6</text>
<text x="209.5" y="135.9">TCK</text>
<text x="209.5" y="137.8">VCC</text>
<text x="238.7" y="137.8">TMS</text>
<text x="239.1" y="135.9">C10</text>
<text x="239.1" y="134">C12</text>
<text x="239.1" y="132.1">C14</text>
<text x="244.6" y="137">25</text>
<text x="244.6" y="135.1">26</text>
<text x="244.6" y="133.2">27</text>
<text x="255.2" y="132.8">LED1_2</text>
<text x="255.2" y="134.7">LED1_1</text>
<text x="75.3" y="142.9">GND</text>
<text x="131.3" y="142.9">GND</text>
<text x="217" y="140" transform="rotate(-90 217 140)">GND</text>
<text x="219" y="140" transform="rotate(-90 219 140)">B8</text>
<text x="220.9" y="140" transform="rotate(-90 220.9 140)">B10</text>
<text x="222.8" y="140" transform="rotate(-90 222.8 140)">B12</text>
<text x="224.8" y="140" transform="rotate(-90 224.8 140)">B14</text>
<text x="226.7" y="140" transform="rotate(-90 226.7 140)">CLK1/I</text>
<text x="228.6" y="140" transform="rotate(-90 228.6 140)">CLK2/I</text>
<text x="230.6" y="140" transform="rotate(-90 230.6 140)">C0</text>
<text x="232.5" y="140" transform="rotate(-90 232.5 140)">C2</text>
<text x="234.4" y="140" transform="rotate(-90 234.4 140)">C4</text>
<text x="236.3" y="140" transform="rotate(-90 236.3 140)">C6</text>
<text x="238.3" y="140" transform="rotate(-90 238.3 140)">C8</text>
<text x="249.1" y="142.9">GND</text>
<text x="85" y="144.4">Mini-PCI EDGE</text>
<text x="207.7" y="149.2">GND</text>
<text x="216.2" y="144.2" transform="rotate(-90 216.2 144.2)">13</text>
<text x="218.2" y="144.2" transform="rotate(-90 218.2 144.2)">14</text>
<text x="220.1" y="144.2" transform="rotate(-90 220.1 144.2)">15</text>
<text x="222" y="144.2" transform="rotate(-90 222 144.2)">16</text>
<text x="223.9" y="144.2" transform="rotate(-90 223.9 144.2)">17</text>
<text x="225.9" y="144.2" transform="rotate(-90 225.9 144.2)">18</text>
<text x="227.8" y="144.2" transform="rotate(-90 227.8 144.2)">19</text>
<text x="229.7" y="144.2" transform="rotate(-90 229.7 144.2)">20</text>
<text x="231.7" y="144.2" transform="rotate(-90 231.7 144.2)">21</text>
<text x="233.6" y="144.2" transform="rotate(-90 233.6 144.2)">22</text>
<text x="235.5" y="144.2" transform="rotate(-90 235.5 144.2)">23</text>
<text x="237.5" y="144.2" transform="rotate(-90 237.5 144.2)">24</text>
<text x="239.4" y="144.4">U1</text>
<text x="239.4" y="146.3">LC4064V/TQFP48</text>
<text x="189.6" y="154.1">DB_AD7</text>
<text x="189.6" y="152.1">DB_AD6</text>
<text x="189.6" y="156">DB_AD8</text>
<text x="243.6" y="154.1">DB_C/BE#3</text>
<text x="243.6" y="152.1">DB_FRAME#</text>
<text x="243.6" y="156">DB_C/BE#2</text>
<text x="189.6" y="159.9">DB_PCICLK</text>
<text x="189.6" y="157.9">DB_AD9</text>
<text x="243.6" y="159.9">DB_C/BE#0</text>
<text x="243.6" y="157.9">DB_C/BE#1</text>
<text x="220.5" y="171.4">Title</text>
<text x="220.5" y="177.2">Size</text>
<text x="227.8" y="177.2">Document Number</text>
<text x="284.2" y="177.2">Rev</text>
<text x="220.5" y="183">Date:</text>
<text x="227.8" y="183">Monday, February 01, 2010</text>
<text x="259.1" y="183">Sheet</text>
<text x="267.2" y="183">1</text>
<text x="274.1" y="183">of</text>
<text x="280.7" y="183">3</text>
</g>
</svg>
